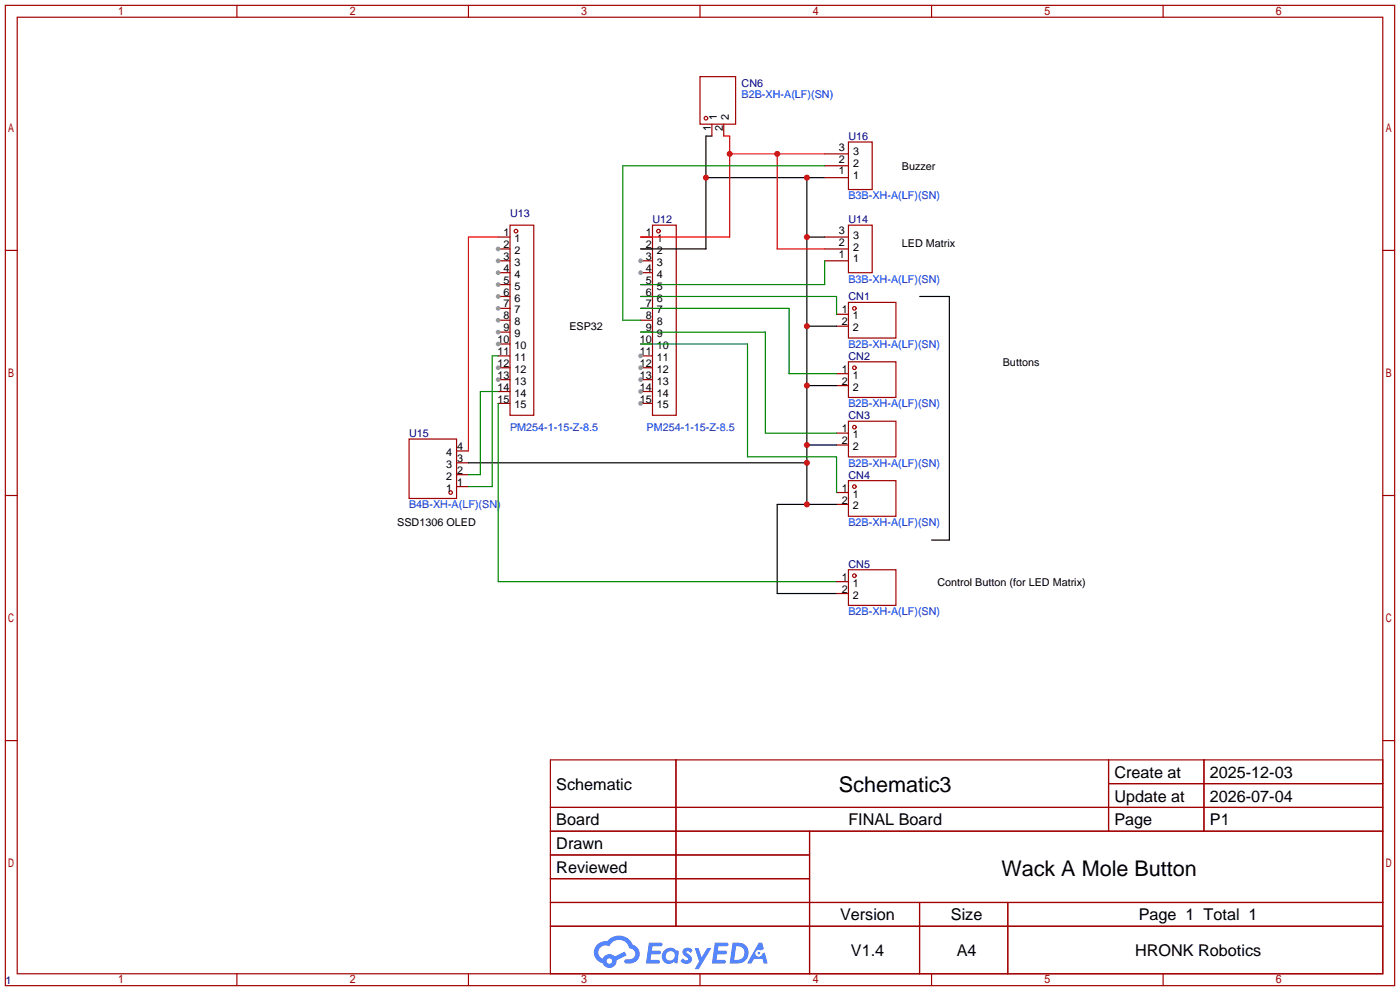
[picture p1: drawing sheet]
<svg xmlns="http://www.w3.org/2000/svg" width="299mm" height="212mm" viewBox="0 0 299 212" stroke-linecap="round" stroke-linejoin="round" font-family="sans-serif">
<g fill="none" stroke="#a10000" stroke-width=".25">
<path d="M1.1 1.1h297.2v209.6h-297.2zM3.7 3.7h292.1v204.5h-292.1zM50.7 1.1v2.6M100.2 1.1v2.6M149.7 1.1v2.6M199.3 1.1v2.6M248.8 1.1v2.6M1.1 53.5h2.6M295.8 53.5h2.5M1.1 105.9h2.6M295.8 105.9h2.5M1.1 158.3h2.6"/>
<path d="M295.8 158.3h2.5M117.7 162.4h178.1v45.8h-178.1zM117.7 172.6h178.1M117.7 177.7h178.1M144.6 162.4v35.6M173.2 177.7v30.5M237.1 162.4v15.3M237.1 167.5h58.7M257.5 162.4v15.3M117.7 182.8h55.5M117.7 192.9h178.1M117.7 187.8h55.5"/>
<path d="M117.7 198h178.1M196.7 192.9v15.3M215.6 192.9v15.3M50.7 208.2v2.5M100.2 208.2v2.5M149.7 208.2v2.5M199.3 208.2v2.5M248.8 208.2v2.5"/>
</g>
<g fill="#5487ff">
<path d="M146.3 202.8a1.3 1.3 0 0 1 1.8 .3l-.4 .6a.54 .54 0 0 0-.9-.2l.1 .2a1.28 1.28 0 0 1 .8 2 1.53 1.53 0 0 1-2.2-.3l.6-.6 .7 .5a.31 .31 0 0 0 .4-.3 .31 .31 0 0 0-.3-.3 1.12 1.12 0 0 1-.6-1.9z"/>
<path d="M148.6 202.7h.8l.7 1.9 1.2-1.9h.9l-2.7 4.5h-.9l.9-1.7z"/>
<path d="M138.8 201.5h1.6a1.31 1.31 0 0 1 1.3 .2 .4 .4 0 0 1-.4 .6h-1.7l-.2 .9h1.7a.4 .4 0 0 1 .3 .4 .4 .4 0 0 1-.4 .4h-1.7l-.1 1.2h1.3a.46 .46 0 0 1 .5 .1 .46 .46 0 0 1 .1 .5l-.3 .2h-2.6z"/>
<path d="M152.9 201.5h1.6a1.32 1.32 0 0 1 1.3 .2 .39 .39 0 0 1-.4 .6h-1.7l-.2 .9h1.7a.4 .4 0 0 1 .3 .4 .4 .4 0 0 1-.4 .4h-1.7l-.1 1.2h1.3a.46 .46 0 0 1 .5 .1 .46 .46 0 0 1 .1 .5l-.3 .2h-2.6z"/>
<path d="M162.3 201.5h.7l.4 1.3-.7 .4a.75 .75 0 0 0-1.1 .3 .75 .75 0 0 0 .5 1 .75 .75 0 0 0 1-.6l.5-.3 .6 2.4h-.8l-.3-1h-1.8l-.6 1h-.9z"/>
<path d="M156.7 201.5l-.6 4.5h1.4a2.27 2.27 0 0 0 2.6-2.3 2.27 2.27 0 0 0-2.7-2.2zM157.5 202.3a1.5 1.5 0 0 1 1.8 1.5 1.5 1.5 0 0 1-2 1.4h-.2z"/>
<path d="M142.1 203.1a1.6 1.6 0 0 0-.3 2.3 1.6 1.6 0 0 0 2.3 .2l.8 .4 .3-2.5-.2-.3h-.4a1.58 1.58 0 0 0-2.5-.1zM142.7 203.6a.98 .98 0 0 1 1.6 .5 .98 .98 0 0 1-1 1.2 .94 .94 0 0 1-.9-.6 .94 .94 0 0 1 .3-1.1z"/>
<path d="M127.8 201.9a2.37 2.37 0 0 0 1.1 4 1.54 1.54 0 0 0 1.8 1 1.54 1.54 0 0 0 1.2-1.6l2.2-1.1-.5-.8-2.1 1.1a1.57 1.57 0 0 0-2.6 .4 1.5 1.5 0 0 1-.7-2.1 1.5 1.5 0 0 1 2.1-.5 2.23 2.23 0 0 1 2.3-1.4 2.23 2.23 0 0 1 2 1.8 1.16 1.16 0 0 1 1.3 1.1 1.16 1.16 0 0 1-1.1 1.3h-.7a.47 .47 0 0 0-.6 .3 .47 .47 0 0 0 .5 .6 2.17 2.17 0 0 0 2.5-1 2.17 2.17 0 0 0-.4-2.7l-.8-.4a3.2 3.2 0 0 0-5.4-.7l-1.1 .1zM129.8 205.4a.58 .58 0 0 1 1.1 0 .58 .58 0 0 1-1.1 0z"/>
<circle cx="162.3" cy="203.8" r=".28"/>
</g>
<g fill="none" stroke="#a10000" stroke-width=".25">
<path d="M139.6 48.1h5.1v40.7h-5.1z"/>
<circle cx="140.8" cy="49.4" r=".38"/>
</g>
<path d="M137 50.7h2.6M137 53.2h2.6M137 55.8h2.6" fill="none" stroke="#870000" stroke-width=".25"/>
<circle cx="137" cy="55.8" r=".51" fill="#999"/>
<path d="M137 58.3h2.6" fill="none" stroke="#870000" stroke-width=".25"/>
<circle cx="137" cy="58.3" r=".51" fill="#999"/>
<path d="M137 60.8h2.6M137 63.4h2.6M137 65.9h2.6M137 68.5h2.6M137 71h2.6M137 73.5h2.6M137 76.1h2.6" fill="none" stroke="#870000" stroke-width=".25"/>
<circle cx="137" cy="76.1" r=".51" fill="#999"/>
<path d="M137 78.6h2.6" fill="none" stroke="#870000" stroke-width=".25"/>
<circle cx="137" cy="78.6" r=".51" fill="#999"/>
<path d="M137 81.2h2.6" fill="none" stroke="#870000" stroke-width=".25"/>
<circle cx="137" cy="81.2" r=".51" fill="#999"/>
<path d="M137 83.7h2.6" fill="none" stroke="#870000" stroke-width=".25"/>
<circle cx="137" cy="83.7" r=".51" fill="#999"/>
<path d="M137 86.2h2.6" fill="none" stroke="#870000" stroke-width=".25"/>
<circle cx="137" cy="86.2" r=".51" fill="#999"/>
<g fill="none" stroke="#a10000" stroke-width=".25">
<path d="M109.1 48.1h5.1v40.7h-5.1z"/>
<circle cx="110.4" cy="49.4" r=".38"/>
</g>
<path d="M106.6 50.7h2.5M106.6 53.2h2.5" fill="none" stroke="#870000" stroke-width=".25"/>
<circle cx="106.6" cy="53.2" r=".51" fill="#999"/>
<path d="M106.6 55.8h2.5" fill="none" stroke="#870000" stroke-width=".25"/>
<circle cx="106.6" cy="55.8" r=".51" fill="#999"/>
<path d="M106.6 58.3h2.5" fill="none" stroke="#870000" stroke-width=".25"/>
<circle cx="106.6" cy="58.3" r=".51" fill="#999"/>
<path d="M106.6 60.8h2.5" fill="none" stroke="#870000" stroke-width=".25"/>
<circle cx="106.6" cy="60.8" r=".51" fill="#999"/>
<path d="M106.6 63.4h2.5" fill="none" stroke="#870000" stroke-width=".25"/>
<circle cx="106.6" cy="63.4" r=".51" fill="#999"/>
<path d="M106.6 65.9h2.5" fill="none" stroke="#870000" stroke-width=".25"/>
<circle cx="106.6" cy="65.9" r=".51" fill="#999"/>
<path d="M106.6 68.5h2.5" fill="none" stroke="#870000" stroke-width=".25"/>
<circle cx="106.6" cy="68.5" r=".51" fill="#999"/>
<path d="M106.6 71h2.5" fill="none" stroke="#870000" stroke-width=".25"/>
<circle cx="106.6" cy="71" r=".51" fill="#999"/>
<path d="M106.6 73.5h2.5" fill="none" stroke="#870000" stroke-width=".25"/>
<circle cx="106.6" cy="73.5" r=".51" fill="#999"/>
<path d="M106.6 76.1h2.5M106.6 78.6h2.5" fill="none" stroke="#870000" stroke-width=".25"/>
<circle cx="106.6" cy="78.6" r=".51" fill="#999"/>
<path d="M106.6 81.2h2.5" fill="none" stroke="#870000" stroke-width=".25"/>
<circle cx="106.6" cy="81.2" r=".51" fill="#999"/>
<g fill="none" stroke="#870000" stroke-width=".25">
<path d="M176.4 55.8h5.1M176.4 53.2h5.1M176.4 50.7h5.1M178.9 67.2h2.6M178.9 69.7h2.6M178.9 79.9h2.6M97.7 98.9h2.5M97.7 96.4h2.5M106.6 83.7h2.5M106.6 86.2h2.5M178.9 82.4h2.6M178.9 92.6h2.6"/>
<path d="M178.9 95.1h2.6M97.7 104h2.5M97.7 101.5h2.5M178.9 105.3h2.6M178.9 107.8h2.6"/>
</g>
<g fill="none" stroke="#a10000" stroke-width=".25">
<path d="M181.5 48.1h5.1v10.2h-5.1zM181.5 64.6h10.1v7.7h-10.1zM181.5 77.3h10.1v7.7h-10.1zM87.5 93.9h10.2v12.7h-10.2zM181.5 90h10.1v7.7h-10.1zM181.5 102.7h10.1v7.7h-10.1z"/>
<circle cx="182.8" cy="78.6" r=".38"/>
<circle cx="182.8" cy="65.9" r=".38"/>
<circle cx="182.8" cy="91.3" r=".38"/>
<circle cx="96.4" cy="105.3" r=".38"/>
<circle cx="182.8" cy="104" r=".38"/>
</g>
<path d="M151 38h25.4M152.3 29.1h-1.3v24.1h-14M172.6 38v69.8M172.6 50.7h3.8M172.6 69.7h6.3M100.2 98.9h72.4M172.6 95.1h6.3M172.6 82.4h6.3M178.9 107.8h-12.7v19.1h12.7" fill="none" stroke="#000" stroke-width=".25"/>
<g fill="#c00">
<circle cx="172.6" cy="107.8" r=".63"/>
<circle cx="172.6" cy="98.9" r=".63"/>
<circle cx="172.6" cy="95.1" r=".63"/>
<circle cx="172.6" cy="82.4" r=".63"/>
<circle cx="172.6" cy="69.7" r=".63"/>
<circle cx="172.6" cy="50.7" r=".63"/>
<circle cx="172.6" cy="38" r=".63"/>
<circle cx="151" cy="38" r=".63"/>
</g>
<path d="M176.4 38h5.1M176.4 35.4h5.1M176.4 32.9h5.1" fill="none" stroke="#870000" stroke-width=".25"/>
<path d="M181.5 30.4h5.1v10.1h-5.1z" fill="none" stroke="#a10000" stroke-width=".25"/>
<path d="M176.4 55.8v5h-39.4M137 63.4h41.9v3.8" fill="none" stroke="#008700" stroke-width=".25"/>
<path d="M154.8 29.1h1.3v21.6h-19.1M156.1 32.9h20.3M166.2 32.9v20.3h10.2" fill="none" stroke="#f00" stroke-width=".25"/>
<g fill="#c00">
<circle cx="166.2" cy="32.9" r=".63"/>
<circle cx="156.1" cy="32.9" r=".63"/>
</g>
<path d="M176.4 35.4h-43.2v33.1h3.8M106.6 76.1h-1.3v27.9h-5.1M137 65.9h31.8v14h10.1M137 71h26.7v21.6h15.2M137 73.5h22.9v24.2h19v7.6M106.6 83.7h-3.9v17.8h-2.5M106.6 86.2v38.1h72.3" fill="none" stroke="#008700" stroke-width=".25"/>
<path d="M106.6 50.7h-6.4v45.7" fill="none" stroke="#f00" stroke-width=".25"/>
<g fill="none" stroke="#a10000" stroke-width=".25">
<path d="M149.7 16.4h7.7v10.1h-7.7zM181.5 121.8h10.1v7.6h-10.1z"/>
<circle cx="151" cy="25.3" r=".38"/>
<circle cx="182.8" cy="123.1" r=".38"/>
</g>
<path d="M152.3 26.5v2.6M154.8 26.5v2.6M178.9 124.3h2.6M178.9 126.9h2.6" fill="none" stroke="#870000" stroke-width=".25"/>
<path d="M196.7 63.4h6.4v52h-3.8" fill="none" stroke="#000" stroke-width=".25"/>
<g font-size="4.6">
<text x="179.4" y="169.4">Schematic3</text>
<text x="214.2" y="187.2">Wack A Mole Button</text>
</g>
<g font-size="3.5">
<text x="238.4" y="166.3">Create at</text>
<text x="258.8" y="166.3">2025-12-03</text>
<text x="119" y="168.8">Schematic</text>
<text x="238.4" y="171.4">Update at</text>
<text x="258.8" y="171.4">2026-07-04</text>
<text x="119" y="176.4">Board</text>
<text x="181.5" y="176.4">FINAL Board</text>
<text x="238.4" y="176.4">Page</text>
<text x="258.8" y="176.4">P1</text>
<text x="119" y="181.5">Drawn</text>
<text x="119" y="186.6">Reviewed</text>
<text x="179.7" y="196.8">Version</text>
<text x="203.4" y="196.8">Size</text>
<text x="243.6" y="196.8">Page 1 Total 1</text>
<text x="182" y="204.4">V1.4</text>
<text x="204.7" y="204.4">A4</text>
<text x="242.8" y="204.4">HRONK Robotics</text>
</g>
<g font-size="2.3" fill="#000080">
<text x="158.6" y="18.5">CN6</text>
<text x="181.5" y="29.9">U16</text>
<text x="109.1" y="46.4">U13</text>
<text x="139.6" y="47.7">U12</text>
<text x="181.5" y="47.7">U14</text>
<text x="181.5" y="64.2">CN1</text>
<text x="181.5" y="76.9">CN2</text>
<text x="181.5" y="89.6">CN3</text>
<text x="87.5" y="93.4">U15</text>
<text x="181.5" y="102.3">CN4</text>
<text x="181.5" y="121.4">CN5</text>
<text x="1.1" y="210.3">1</text>
</g>
<g font-size="2.3" fill="#00f">
<text x="158.6" y="21">B2B-XH-A(LF)(SN)</text>
<text x="181.5" y="42.6">B3B-XH-A(LF)(SN)</text>
<text x="181.5" y="60.4">B3B-XH-A(LF)(SN)</text>
<text x="181.5" y="74.4">B2B-XH-A(LF)(SN)</text>
<text x="181.5" y="87.1">B2B-XH-A(LF)(SN)</text>
<text x="109.1" y="92.2">PM254-1-15-Z-8.5</text>
<text x="138.3" y="92.2">PM254-1-15-Z-8.5</text>
<text x="181.5" y="99.8">B2B-XH-A(LF)(SN)</text>
<text x="87.5" y="108.7">B4B-XH-A(LF)(SN)</text>
<text x="181.5" y="112.5">B2B-XH-A(LF)(SN)</text>
<text x="181.5" y="131.5">B2B-XH-A(LF)(SN)</text>
</g>
<g font-size="2.3">
<text x="152.1" y="28" transform="rotate(-90 152.1 28)">1</text>
<text x="153.4" y="25.6" transform="rotate(-90 153.4 25.6)">1</text>
<text x="154.6" y="28" transform="rotate(-90 154.6 28)">2</text>
<text x="155.9" y="25.6" transform="rotate(-90 155.9 25.6)">2</text>
<text x="179.4" y="34.8">2</text>
<text x="179.4" y="32.2">3</text>
<text x="182.5" y="35.8">2</text>
<text x="182.5" y="33.2">3</text>
<text x="179.4" y="37.3">1</text>
<text x="182.5" y="38.3">1</text>
<text x="192.9" y="36.3">Buzzer</text>
<text x="107.7" y="50.5">1</text>
<text x="107.7" y="53">2</text>
<text x="110" y="51.8">1</text>
<text x="138.2" y="50.5">1</text>
<text x="138.2" y="53">2</text>
<text x="140.5" y="51.8">1</text>
<text x="179.4" y="52.5">2</text>
<text x="179.4" y="50">3</text>
<text x="182.5" y="53.6">2</text>
<text x="182.5" y="51">3</text>
<text x="192.9" y="52.8">LED Matrix</text>
<text x="107.7" y="55.6">3</text>
<text x="107.7" y="58.1">4</text>
<text x="110" y="54.3">2</text>
<text x="110" y="56.8">3</text>
<text x="110" y="59.4">4</text>
<text x="138.2" y="55.6">3</text>
<text x="138.2" y="58.1">4</text>
<text x="140.5" y="54.3">2</text>
<text x="140.5" y="56.8">3</text>
<text x="140.5" y="59.4">4</text>
<text x="179.4" y="55.1">1</text>
<text x="182.5" y="56.1">1</text>
<text x="107.7" y="60.6">5</text>
<text x="107.7" y="63.2">6</text>
<text x="107.7" y="65.7">7</text>
<text x="110" y="61.9">5</text>
<text x="110" y="64.5">6</text>
<text x="138.2" y="60.6">5</text>
<text x="138.2" y="63.2">6</text>
<text x="138.2" y="65.7">7</text>
<text x="140.5" y="61.9">5</text>
<text x="140.5" y="64.5">6</text>
<text x="107.7" y="68.3">8</text>
<text x="107.7" y="70.8">9</text>
<text x="110" y="67">7</text>
<text x="110" y="69.5">8</text>
<text x="121.8" y="70.6">ESP32</text>
<text x="138.2" y="68.3">8</text>
<text x="138.2" y="70.8">9</text>
<text x="140.5" y="67">7</text>
<text x="140.5" y="69.5">8</text>
<text x="180.1" y="67">1</text>
<text x="180.1" y="69.5">2</text>
<text x="182.4" y="68.3">1</text>
<text x="182.4" y="70.8">2</text>
<text x="106.4" y="73.3">10</text>
<text x="106.4" y="75.9">11</text>
<text x="110" y="72.1">9</text>
<text x="110" y="74.6">10</text>
<text x="110" y="77.2">11</text>
<text x="136.9" y="73.3">10</text>
<text x="136.9" y="75.9">11</text>
<text x="140.5" y="72.1">9</text>
<text x="140.5" y="74.6">10</text>
<text x="140.5" y="77.2">11</text>
<text x="106.4" y="78.4">12</text>
<text x="106.4" y="81">13</text>
<text x="106.4" y="83.5">14</text>
<text x="110" y="79.7">12</text>
<text x="110" y="82.2">13</text>
<text x="136.9" y="78.4">12</text>
<text x="136.9" y="81">13</text>
<text x="136.9" y="83.5">14</text>
<text x="140.5" y="79.7">12</text>
<text x="140.5" y="82.2">13</text>
<text x="180.1" y="79.7">1</text>
<text x="180.1" y="82.2">2</text>
<text x="182.4" y="81">1</text>
<text x="182.4" y="83.5">2</text>
<text x="214.5" y="78.2">Buttons</text>
<text x="106.4" y="86">15</text>
<text x="110" y="84.8">14</text>
<text x="110" y="87.3">15</text>
<text x="136.9" y="86">15</text>
<text x="140.5" y="84.8">14</text>
<text x="140.5" y="87.3">15</text>
<text x="180.1" y="92.4">1</text>
<text x="180.1" y="94.9">2</text>
<text x="182.4" y="93.7">1</text>
<text x="95.4" y="100">3</text>
<text x="95.4" y="97.5">4</text>
<text x="97.8" y="101.3">2</text>
<text x="97.8" y="98.7">3</text>
<text x="97.8" y="96.2">4</text>
<text x="182.4" y="96.2">2</text>
<text x="95.4" y="105.1">1</text>
<text x="95.4" y="102.6">2</text>
<text x="97.8" y="103.8">1</text>
<text x="180.1" y="105.1">1</text>
<text x="180.1" y="107.6">2</text>
<text x="182.4" y="106.4">1</text>
<text x="85" y="112.5">SSD1306 OLED</text>
<text x="182.4" y="108.9">2</text>
<text x="180.1" y="124.1">1</text>
<text x="182.4" y="125.4">1</text>
<text x="200.5" y="125.2">Control Button (for LED Matrix)</text>
<text x="180.1" y="126.7">2</text>
<text x="182.4" y="128">2</text>
</g>
</svg>
